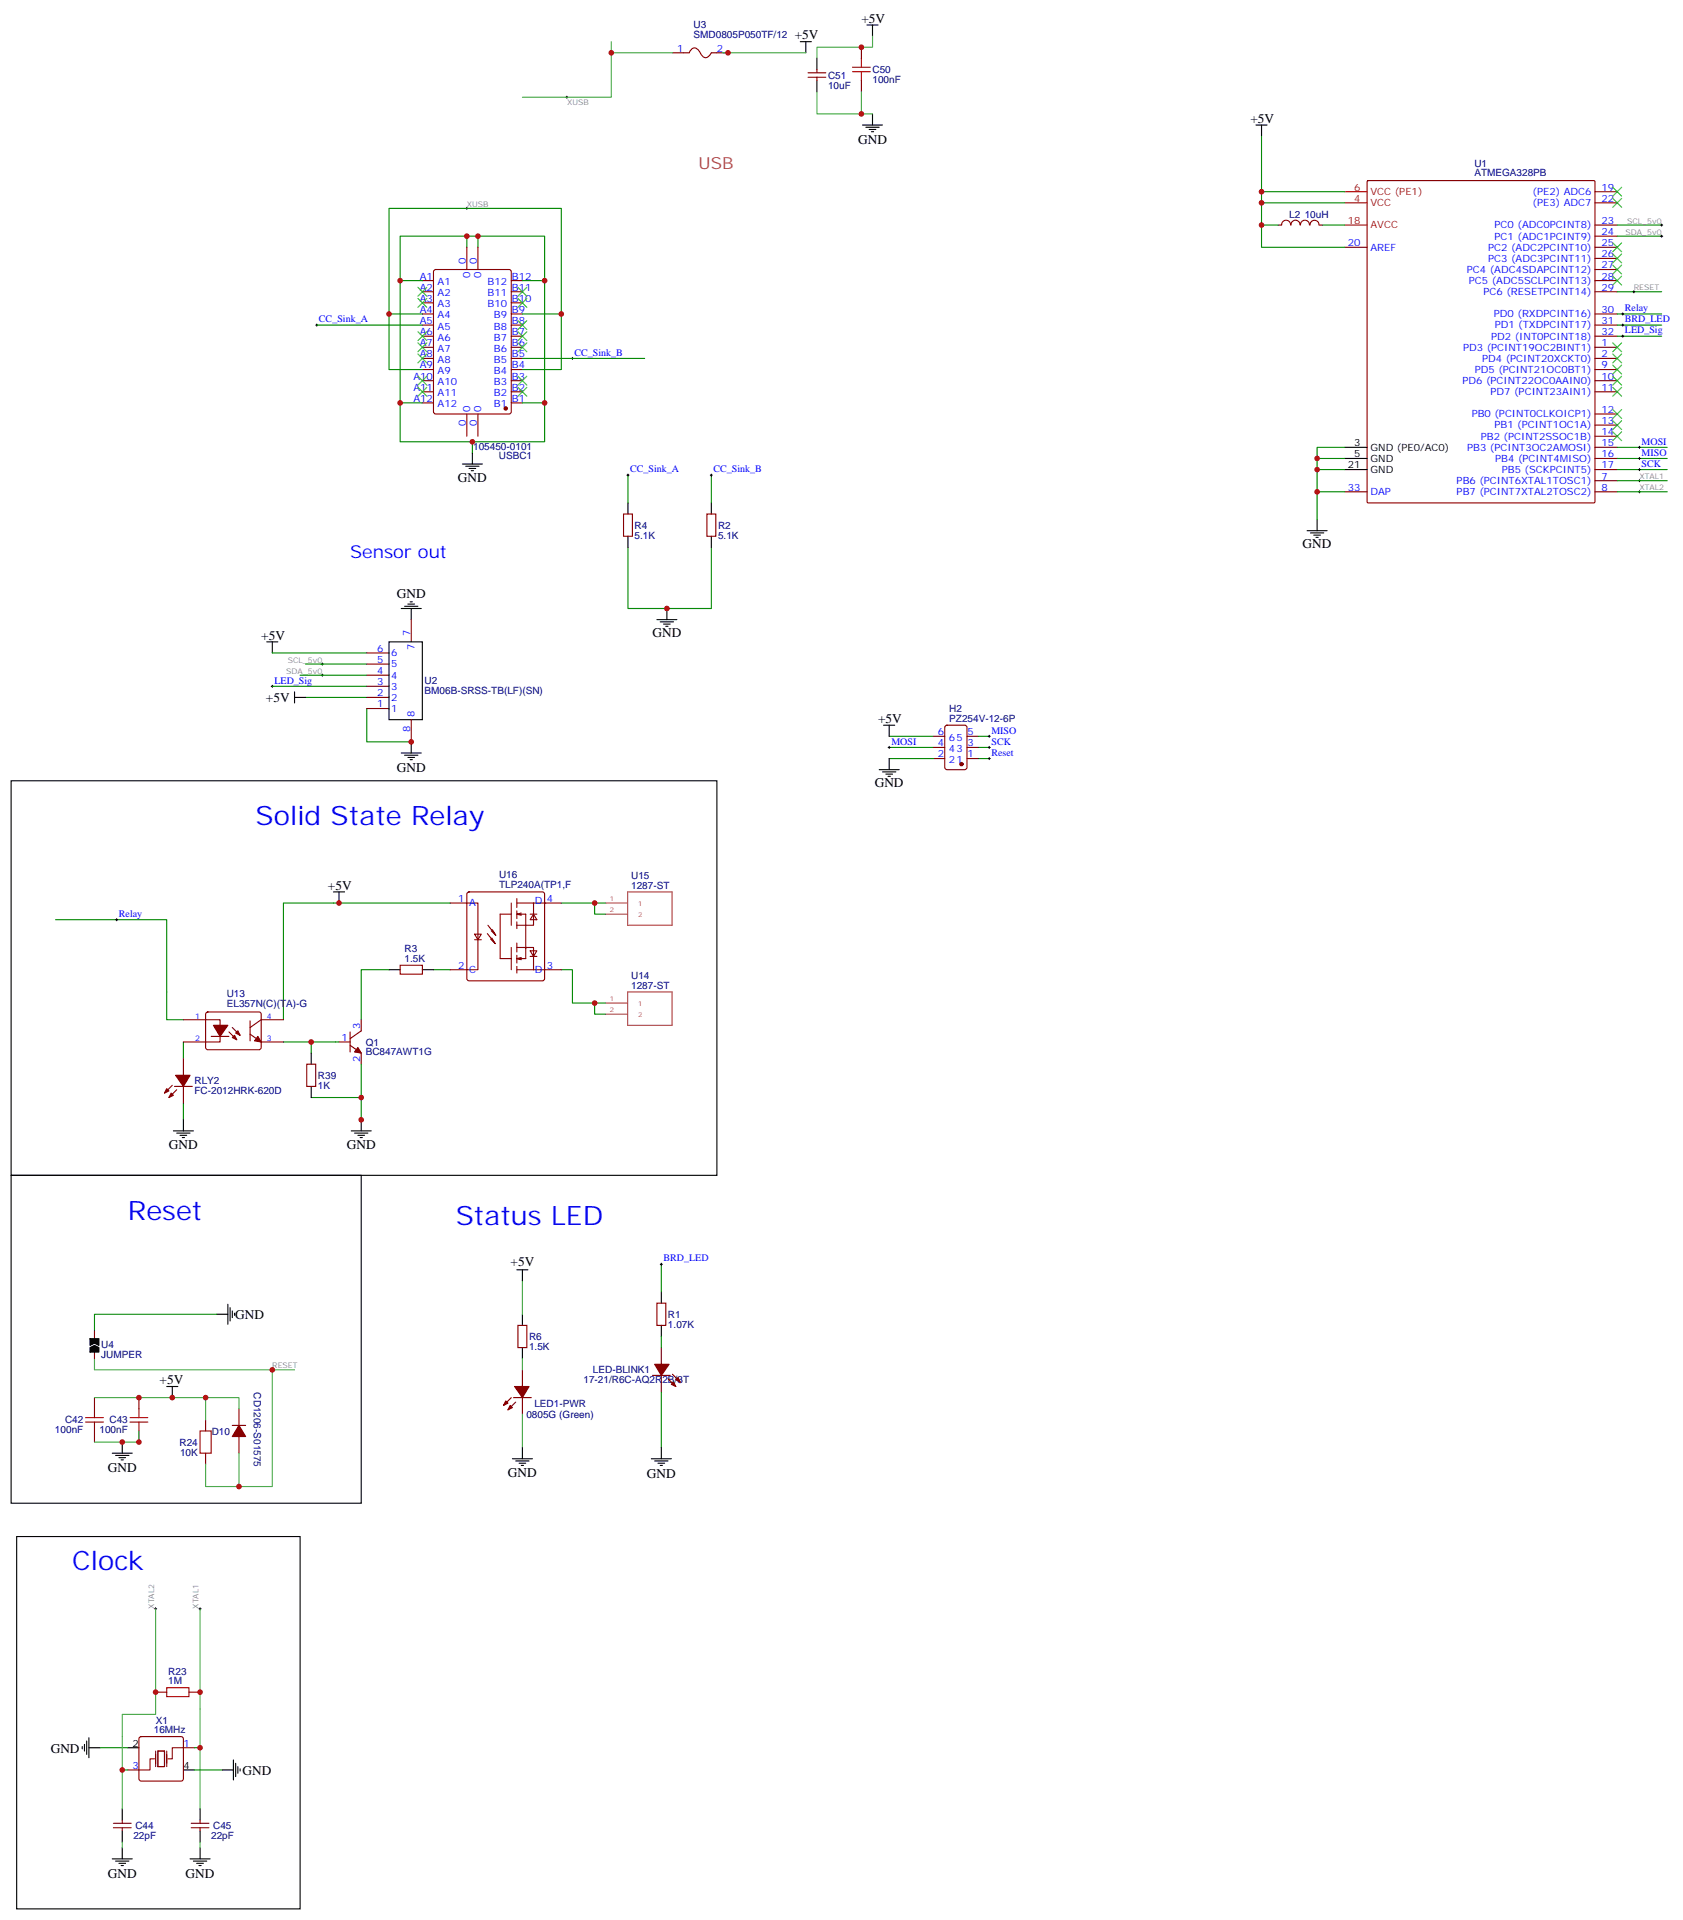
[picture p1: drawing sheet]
<svg xmlns="http://www.w3.org/2000/svg" width="534mm" height="609mm" viewBox="0 0 534 609" stroke-linecap="round" stroke-linejoin="round" font-family="sans-serif">
<g fill="none" stroke="#008700" stroke-width=".35">
<path d="M400.4 43.2v17.7h26.5M148.2 75v3.5M151.7 75v3.5M400.4 60.9v3.5h26.5M400.4 64.4v14.1h26.5M400.4 71.4h5.3M419.8 71.4h7.1M513.3 71.4h14.1M513.3 75h14.1M123.5 99.7v17.6h10.6M127 89.1v-14.1h45.9v14.1M134.1 99.7h-10.6v-33.6h54.7v33.6h-12.4"/>
<path d="M134.1 89.1h-7.1v38.8M165.8 89.1h7.1v38.8M178.2 99.7v17.6h-12.4M513.3 92.6h14.1M513.3 99.7h14.1M100.5 103.2h33.6M165.8 113.8h38.8M513.3 103.2h14.1M513.3 106.7h14.1M134.1 127.9h-7.1v12.3h45.9v-12.3h-7.1M149.9 140.2v3.6M199.3 150.8v8.8"/>
<path d="M225.8 150.8v8.8M418 145.5h8.9M418 149h8.9M418 156.1h8.9M426.9 142h-8.9v22.9M513.3 145.5h15.9M513.3 149h15.9M513.3 156.1h15.9M513.3 142h15.9M513.3 152.6h15.9M199.3 173.7v19.4h26.5v-19.4M86.4 207.3h30"/>
<path d="M86.4 217.8h30M95.2 214.3h21.2M97 210.8h19.4M97 221.4h19.4M116.4 224.9v10.6h14.1M282.2 237.2h14.1M282.2 233.7h14.1M310.4 237.2h3.6M310.4 233.7h3.6M282.2 240.8h14.1M310.4 240.8h3.6M17.6 291.9h35.3v31.8h5.3"/>
<path d="M142.9 286.6h-52.9v37.1M178.2 286.6h14.1M188.7 286.6v3.6h3.6M123.5 307.8h-8.8v15.9M137.6 307.8h5.3M178.2 307.8h3.5v10.6h10.6M188.7 318.4v3.5h3.6M58.2 330.7v5.3M90 330.7h17.6M98.8 330.7v3.6M114.7 337.8v18M58.2 350.1v5.3"/>
<path d="M98.8 348.4h15.9M68.8 417.2h-38.8v5.3M209.9 401.3v8.8M209.9 424.2v3.5M209.9 441.9v17.6M31.7 554.7h8.9M61.7 554.7h1.8M38.8 561.8h1.8M61.7 561.8h8.9"/>
</g>
<g fill="none" stroke="#870000" stroke-width=".35">
<path d="M213.4 16.8h5.3l.6-1a1.66 1.66 0 0 1 1.7-.5 1.66 1.66 0 0 1 1.2 1.3 2.13 2.13 0 0 0 2.2 1.6l1.4-1.4h5.3M273.4 15v3.5M256.5 24.5h5.6M256.5 23.1h5.6M259.3 22v1.1M259.3 24.5v1.1M273.4 25.6v3.5M434 57.5l.3-.2h71.6l.3 .2v101.8l-.2 .3h-71.7l-.3-.2zM148.2 78.5v7M151.7 78.5v7M405.7 71.4h1.1M406.8 71.4a1.41 1.41 0 0 1 1.4-1.5 1.41 1.41 0 0 1 1.4 1.5"/>
<path d="M409.8 71.4a1.41 1.41 0 0 1 1.4-1.5 1.41 1.41 0 0 1 1.4 1.5M412.8 71.4a1.41 1.41 0 0 1 1.4-1.5 1.41 1.41 0 0 1 1.4 1.5M415.8 71.4a1.41 1.41 0 0 1 1.4-1.5 1.41 1.41 0 0 1 1.4 1.5M418.7 71.4h1.1M426.9 78.5h7M506.2 78.5h7.1M506.2 71.4h7.1M506.2 75h7.1M506.2 60.9h7.1M506.2 64.4h7.1M134.1 99.7h3.5M134.1 96.1h3.5"/>
<path d="M134.1 92.6h3.5M134.1 89.1h3.5M137.8 85.8l.5-.3h23.3l.6 .5 .1 44.7-.5 .7h-23.5l-.7-.5v-44.6zM162.3 99.7h3.5M162.3 96.1h3.5M162.3 92.6h3.5M162.3 89.1h3.5M506.2 99.7h7.1M506.2 92.6h7.1M506.2 89.1h7.1M506.2 82h7.1M506.2 85.5h7.1"/>
<path d="M134.1 117.3h3.5M134.1 113.8h3.5M134.1 110.2h3.5M134.1 106.7h3.5M134.1 103.2h3.5M162.3 117.3h3.5M162.3 113.8h3.5M162.3 110.2h3.5M162.3 106.7h3.5M162.3 103.2h3.5M506.2 117.3h7.1M506.2 113.8h7.1"/>
<path d="M506.2 110.2h7.1M506.2 106.7h7.1M506.2 103.2h7.1M134.1 127.9h3.5M134.1 124.4h3.5M134.1 120.8h3.5M148.2 131.4v7.1M151.7 131.4v7.1M162.3 127.9h3.5M162.3 124.4h3.5M162.3 120.8h3.5M506.2 124.4h7.1"/>
<path d="M506.2 120.8h7.1M506.2 131.4h7.1M506.2 134.9h7.1M506.2 138.5h7.1M426.9 156.1h7M506.2 152.6h7.1M506.2 156.1h7.1M506.2 142h7.1M506.2 145.5h7.1M506.2 149h7.1M197.9 163.2h2.8v7h-2.8zM224.4 163.2h2.8v7h-2.8z"/>
<path d="M130.5 196.7v7M116.4 217.8h7.1M116.4 214.3h7.1M116.4 210.8h7.1M116.4 207.3h7.1M116.4 224.9h7.1M116.4 221.4h7.1M130.5 228.4v7.1M296.3 233.7h3.6M296.3 237.2h3.6M300.1 230.4l.5-.2h5.6l.7 .4v13l-.4 .6-5.9 .1-.7-.5v-12.9zM306.9 233.7h3.5"/>
<path d="M306.9 237.2h3.5M296.3 240.8h3.6M306.9 240.8h3.5M142.9 286.6h8.8v21.2h-8.8M148.4 283.3l.5-.2h23.3l.5 .2 .2 .5v26.8l-.3 .5-.4 .2h-23.3l-.5-.2-.2-.5v-26.8zM150.6 296.5h2.2l-1.1 1.8zM150.6 298.3h2.2M154.7 296.3l2.5 3.2-1.1-1.8M154.9 293.7l2.4 3.2-1-1.8M155.8 298.1l1.4 1.4M155.9 295.5l1.4 1.4M162.3 286.6v7.1"/>
<path d="M162.3 290.2h-3.6v14.1h3.6M164 285.2v2.8M164 289.1v2.5M164 292.6v2.1M164 299.3v2.9M164 286.6h5.3M165.5 290.5l-1.5-.3h2.9v14.1h-2.9l1.5 .3M165.5 289.8l-1.5 .4M168.3 290.2h2.1M169.3 290.2l1.1 1.7h-2.1zM169.3 286.6v7.1h-5.3M169.3 286.6h3.9"/>
<path d="M172.9 286.6h5.3M127 306.4h7.1v2.8h-7.1zM162.3 300.7v7.1M164 300.7h5.3v7.1M164 303.2v2.5M164 306.7v2.2M164 307.8h5.3M165.5 303.9l-1.5 .4M168.3 301.8h2.1l-1.1 1.8zM168.3 303.6h2.1M169.3 307.8h8.9M58.2 323.7h11.6v7h-11.6"/>
<path d="M58.2 336v5.3M65.5 321.4l.5-.2 16.5 .1 .4 .6-.1 10.9-.6 .4-16.5-.1-.4-.6v-10.6zM67 329h5.7M72.7 327.6l2.4 2.4M73.7 326.1l2.5 2.5M79.4 328.3l3.5 2.4h7.1M79.4 324v6.4M90 323.7h-7.1l-3.5 2.4M97.4 337.8h2.8v7h-2.8zM107.6 330.7h3.5M111.1 331.8l3.6 2.5v3.5M111.1 327.6v6.3"/>
<path d="M114.7 323.7v3.5l-3.6 2.5M54.7 344.5l-2.5 2.5M55.4 344.8h5.6M56.1 345.9l-2.5 2.5M58.2 344.8v5.3M208.5 413.6h2.8v7.1h-2.8zM30 422.5v3.5M30 427.7v3.6M164.4 420.7h2.8v7h-2.8zM165.8 434.8v5.3M207.1 436.6h5.6M209.9 427.7v5.3"/>
<path d="M209.9 436.6v5.3M212 437.6l2.5 2.5M213.4 436.2l2.5 2.5M30 443.6v3.5M30 454.2v3.5M44.1 443.6v3.5M44.1 454.2v3.5M65.3 450.7v3.5M73.7 452.4h4.3M75.8 447.1v5.3M75.8 456v5.3M162.3 443.6l-2.5 2.5"/>
<path d="M163 443.6h5.6M163.7 445l-2.5 2.5M165.8 443.6v5.3M65.3 461.3v3.5M49.4 537.1h3.5M60 537.1h3.5M44.3 551.4l.5-.2h12.7l.5 .2 .2 .5v12.7l-.2 .5-.5 .2h-12.7l-.5-.2-.2-.5v-12.7zM58.2 554.7h3.5M36 578.7h5.6M38.8 577.7v1M40.6 561.8h3.5M60.7 578.7h5.6"/>
<path d="M63.5 577.7v1M36 580.1h5.6M38.8 580.1v1.1M60.7 580.1h5.6M63.5 580.1v1.1"/>
</g>
<g fill="#870000" stroke="#870000" stroke-width=".35">
<path d="M113.6 332.5l1.1 1.8-2.2-.4z"/>
<path d="M207.8 433h4.6l-2.5 3.6z"/>
<path d="M214.5 438l.7-.7 .7 1.4z"/>
<path d="M213.1 439.4l.7-.7 .7 1.4z"/>
<path d="M75.8 452.4l2.2 3.6h-4.3z"/>
<path d="M161.9 446.1l.7 .7-1.4 .7z"/>
<path d="M160.5 444.7l.7 .7-1.4 .7z"/>
<path d="M163.3 440.1h4.6l-2.1 3.5z"/>
<path d="M81.8 329l1.1 1.7-2.1-.3z"/>
<path d="M73.7 329.3l.7-.7 .7 1.4z"/>
<path d="M74.8 327.9l.7-.7 .7 1.4z"/>
<path d="M67.7 325.4h4.6l-2.5 3.6z"/>
<path d="M54.3 347l.7 .7-1.4 .7z"/>
<path d="M52.9 345.5l.7 .8-1.4 .7z"/>
<path d="M55.7 341.3h4.6l-2.1 3.5z"/>
<circle cx="305.2" cy="242.5" r=".53"/>
<circle cx="160.5" cy="129.6" r=".53"/>
</g>
<g fill="none" stroke="#000" stroke-width=".32">
<path d="M179.6 30.9h.7M179.9 30.5v.7M147.8 66.1h.7M148.2 65.8v.7M527 71.4h.8M527 75h.8M527.4 71.1v.7M527.4 74.6v.7M514.7 99.7h.7M515.1 99.3v.7M518.2 92.6h.7M518.6 92.3v.7"/>
<path d="M100.2 103.2h.7M100.5 102.8v.7M181.3 113.8h.7M181.7 113.4v.7M514.7 103.2h.7M514.7 106.7h.7M515.1 102.8v.7M515.1 106.4v.7M199 150.8h.7M199.3 150.5v.7M225.4 150.8h.7M225.8 150.5v.7"/>
<path d="M520 142h.7M520 145.5h.7M520 149h.7M520 152.6h.7M520 156.1h.7M520.3 141.6v.7M520.3 145.2v.7M520.3 148.7v.7M520.3 152.2v.7M520.3 155.8v.7M86.1 217.8h.7M86.4 217.5v.7"/>
<path d="M102 214.3h.7M102 210.8h.7M102.3 210.4v.7M102.3 214v.7M281.9 237.2h.7M282.2 236.9v.7M313.6 237.2h.7M313.6 233.7h.7M314 233.4v.7M314 236.9v.7M313.6 240.8h.7M314 240.4v.7"/>
<path d="M36.7 291.9h.7M37 291.6v.7M209.5 401.3h.8M209.9 400.9v.7M86.1 434.8h.7M86.4 434.4v.8M49 510.6h.7M49.4 510.3v.7M63.1 510.6h.8M63.5 510.3v.7"/>
</g>
<g fill="none" stroke="#000" stroke-width=".35">
<path d="M254 13.2h3.5M255.8 13.2v3.6M259.3 18.5v3.5M275.2 7.9h3.5M276.9 7.9v3.6M259.3 25.6v3.5M273.8 39.7h6.3M276.9 36.2v3.5M398.6 39.7h3.6M400.4 39.7v3.5M274.8 40.4h4.2M275.9 41.1h2.1"/>
<path d="M276.6 41.8h.7M146.8 147.3h6.3M147.8 148h4.2M148.9 148.7h2.1M149.6 149.4h.7M149.9 143.8v3.5M199.3 159.6v3.6M225.8 159.6v3.6M426.9 145.5h7M426.9 149h7M426.9 142h7M199.3 170.2v3.5"/>
<path d="M225.8 170.2v3.5M414.9 168.5h6.3M415.9 169.2h4.3M417 169.9h2.1M417.7 170.6h.7M418 164.9v3.6M127.4 193.1h6.3M128.4 192.4h4.2M129.5 191.7h2.1M130.2 191h.7M130.5 193.1v3.6M208.5 196.7h6.3"/>
<path d="M209.5 197.4h4.3M210.6 198.1h2.1M211.3 198.8h.7M211.7 193.1v3.6M84.7 203.7h3.5M86.4 203.7v3.6M93.5 219.6v3.5M123.5 203.7h10.6v24.7h-10.6zM93.5 221.4h3.5M127.4 239h6.3M128.4 239.7h4.2M130.5 235.5v3.5"/>
<path d="M280.5 230.2h3.5M282.2 230.2v3.5M3.5 247.8h224v125.3h-224zM129.5 240.4h2.1M130.2 241.1h.7M279 244.3h6.4M280.1 245h4.2M281.2 245.7h2.1M281.9 246.4h.7M282.2 240.8v3.5M105.8 283.1h3.6M107.6 283.1v3.5"/>
<path d="M123.5 307.8h3.5M134.1 307.8h3.5M98.8 334.3v3.5M55 359h6.4M56.1 359.7h4.2M58.2 355.4v3.6M98.8 344.8v3.6M111.5 359h6.3M112.5 359.7h4.3M114.7 355.4v3.6M3.5 373.1h111.2v104h-111.2zM57.1 360.4h2.2"/>
<path d="M57.9 361.1h.7M113.6 360.4h2.1M114.3 361.1h.7M68.8 417.2h3.5M72.3 414v6.3M73 415v4.3M73.7 416.1v2.1M74.4 416.8v.7M164 403h3.6M165.8 403v3.6M165.8 417.2v3.5M209.9 410.1v3.5"/>
<path d="M165.8 427.7v3.6M209.9 420.7v3.5M38.8 457.7v3.6M52.9 440.1h3.5M54.7 440.1v3.5M165.8 459.5v3.5M209.9 459.5v3.5M35.6 461.3h6.4M36.7 462h4.2M37.7 462.7h2.2M38.5 463.4h.7M162.6 463h6.4"/>
<path d="M163.7 463.7h4.2M164.7 464.4h2.2M165.5 465.1h.7M206.7 463h6.4M207.8 463.7h4.2M208.8 464.4h2.2M209.5 465.1h.8M5.3 487.7h89.9v118.2h-89.9zM26.1 554.4v.7M26.8 553.7v2.1M27.5 552.6v4.3M28.2 554.7h3.5"/>
<path d="M28.2 551.6v6.3M40.6 554.7h3.5M74.1 558.6v6.4M74.8 559.7v4.2M38.8 574.1v3.6M58.2 561.8h3.5M63.5 574.1v3.6M70.6 561.8h3.5M75.5 560.7v2.2M76.2 561.4v.8M35.6 590h6.4M36.7 590.7h4.2"/>
<path d="M37.7 591.4h2.2M38.5 592.1h.7M38.8 581.2v3.5M38.8 586.5v3.5M60.3 590h6.4M61.4 590.7h4.2M62.4 591.4h2.2M63.1 592.1h.8M63.5 581.2v3.5M63.5 586.5v3.5"/>
</g>
<g fill="none" stroke="#3c3" stroke-width=".35">
<path d="M511.9 59.4l2.8 2.9M514.7 59.4l-2.8 2.9M511.9 77.1l2.8 2.8M511.9 63l2.8 2.8M514.7 77.1l-2.8 2.8M514.7 63l-2.8 2.8M132.6 91.2l2.9 2.8M132.6 94.7l2.9 2.8M135.5 91.2l-2.9 2.8M135.5 94.7l-2.9 2.8M164.4 91.2l2.8 2.8M164.4 94.7l2.8 2.8"/>
<path d="M167.2 91.2l-2.8 2.8M167.2 94.7l-2.8 2.8M511.9 80.6l2.8 2.8M511.9 84.1l2.8 2.9M511.9 87.7l2.8 2.8M514.7 80.6l-2.8 2.8M514.7 84.1l-2.8 2.9M514.7 87.7l-2.8 2.8M132.6 112.4l2.9 2.8M132.6 119.4l2.9 2.8M132.6 108.8l2.9 2.9M132.6 105.3l2.9 2.8"/>
<path d="M135.5 112.4l-2.9 2.8M135.5 119.4l-2.9 2.8M135.5 108.8l-2.9 2.9M135.5 105.3l-2.9 2.8M164.4 119.4l2.8 2.8M164.4 101.8l2.8 2.8M164.4 105.3l2.8 2.8M164.4 108.8l2.8 2.9M167.2 119.4l-2.8 2.8M167.2 101.8l-2.8 2.8M167.2 105.3l-2.8 2.8M167.2 108.8l-2.8 2.9"/>
<path d="M511.9 108.8l2.8 2.9M511.9 112.4l2.8 2.8M511.9 115.9l2.8 2.8M511.9 119.4l2.8 2.8M514.7 108.8l-2.8 2.9M514.7 112.4l-2.8 2.8M514.7 115.9l-2.8 2.8M514.7 119.4l-2.8 2.8M132.6 122.9l2.9 2.9M135.5 122.9l-2.9 2.9M164.4 122.9l2.8 2.9M167.2 122.9l-2.8 2.9"/>
<path d="M511.9 122.9l2.8 2.9M511.9 130l2.8 2.8M511.9 133.5l2.8 2.8M511.9 137.1l2.8 2.8M514.7 122.9l-2.8 2.9M514.7 130l-2.8 2.8M514.7 133.5l-2.8 2.8M514.7 137.1l-2.8 2.8"/>
</g>
<g fill="none" stroke="#a10000" stroke-width=".35">
<path d="M273.4 18.5v2.8M270.6 22.8h5.6M270.6 21.3h5.6M273.4 22.8v2.8M27.2 451.4h5.6M27.2 450h5.6M30 447.1v2.9M30 451.4v2.8M41.3 451.4h5.6M41.3 450h5.6M44.1 447.1v2.9M44.1 451.4v2.8"/>
<path d="M63.5 454.2h3.5v7.1h-3.5zM52.9 535.7h7.1v2.8h-7.1z"/>
</g>
<g fill="none" stroke="#4aa64a" stroke-width=".35">
<path d="M194 13.2v3.6M213.4 16.8h-19.4v14.1h-28.2M229.3 16.8h26.5M276.9 11.5v3.5h-17.6v3.5M259.3 29.1v7.1h17.6M273.4 29.1v7.1M165.8 406.6v10.6M30 431.3v3.5h63.5M86.4 434.8v37h-10.6v-10.5M165.8 431.3v3.5M30 443.6h35.3v7.1M44.1 454.2v3.5h-14.1"/>
<path d="M65.3 443.6h10.5v3.5M165.8 448.9v10.6M65.3 464.8v7h10.5M49.4 510.6v33.6h-10.6v29.9M63.5 510.6v63.5M38.8 584.7v1.8M63.5 584.7v1.8"/>
</g>
<path d="M192.3 286.6h6.9M192.3 290.2h6.9M199.2 283.1h14.1v10.6h-14.1zM192.3 318.4h6.9M199.2 314.9h14.1v10.5h-14.1zM192.3 321.9h6.9" fill="none" stroke="#a64a4a" stroke-width=".35"/>
<path d="M426.9 60.9h7M426.9 71.4h7M426.9 64.4h7" fill="none" stroke="#f00" stroke-width=".35"/>
<path d="M49 558.3h-1.4v3.5h-3.5M49.4 555.8v4.9M50.1 555.8h2.1v4.9h-2.1zM52.9 555.8v4.9M58.2 554.7h-3.5v3.6h-1.4" fill="none" stroke="#870012" stroke-width=".35"/>
<path d="M28.6 427.7l1.4-.7 1.4 .7v1.5h-2.8zM28.6 424.9h2.8v2.1l-1.4-.7-1.4 .7z" fill="#000" stroke="#000" stroke-width=".35"/>
<g fill="#c00">
<circle cx="211.7" cy="193.1" r=".88"/>
<circle cx="151.7" cy="75" r=".88"/>
<circle cx="148.2" cy="75" r=".88"/>
<circle cx="127" cy="89.1" r=".88"/>
<circle cx="172.9" cy="89.1" r=".88"/>
<circle cx="123.5" cy="99.7" r=".88"/>
<circle cx="178.2" cy="99.7" r=".88"/>
<circle cx="127" cy="127.9" r=".88"/>
<circle cx="172.9" cy="127.9" r=".88"/>
<circle cx="149.9" cy="140.2" r=".88"/>
<circle cx="231.1" cy="16.8" r=".88"/>
<circle cx="273.4" cy="15" r=".88"/>
<circle cx="194" cy="16.8" r=".88"/>
<circle cx="273.4" cy="36.2" r=".88"/>
<circle cx="130.5" cy="235.5" r=".88"/>
<circle cx="54.7" cy="443.6" r=".88"/>
<circle cx="38.8" cy="457.7" r=".88"/>
<circle cx="44.1" cy="443.6" r=".88"/>
<circle cx="44.1" cy="457.7" r=".88"/>
<circle cx="65.3" cy="443.6" r=".88"/>
<circle cx="86.4" cy="434.8" r=".88"/>
<circle cx="75.8" cy="471.8" r=".88"/>
<circle cx="114.7" cy="355.4" r=".88"/>
<circle cx="188.7" cy="318.4" r=".88"/>
<circle cx="188.7" cy="286.6" r=".88"/>
<circle cx="114.7" cy="348.4" r=".88"/>
<circle cx="98.8" cy="330.7" r=".88"/>
<circle cx="107.6" cy="286.6" r=".88"/>
<circle cx="418" cy="145.5" r=".88"/>
<circle cx="418" cy="149" r=".88"/>
<circle cx="418" cy="156.1" r=".88"/>
<circle cx="49.4" cy="537.1" r=".88"/>
<circle cx="63.5" cy="537.1" r=".88"/>
<circle cx="63.5" cy="554.7" r=".88"/>
<circle cx="38.8" cy="561.8" r=".88"/>
<circle cx="400.4" cy="60.9" r=".88"/>
<circle cx="400.4" cy="64.4" r=".88"/>
<circle cx="400.4" cy="71.4" r=".88"/>
</g>
<g font-size="8.5" fill="#00f">
<text x="81.1" y="261.9">Solid State Relay</text>
<text x="40.6" y="387.2">Reset</text>
<text x="144.6" y="388.9">Status LED</text>
<text x="22.9" y="498.3">Clock</text>
</g>
<text font-size="5.6" fill="#00f" x="111.1" y="177.3">Sensor out</text>
<text font-size="5.3" fill="#a54b4b" x="221.7" y="53.8">USB</text>
<g font-size="4.2">
<text x="273.4" y="7.2">+5V</text>
<text x="252.2" y="12.5">+5V</text>
<text x="396.9" y="39">+5V</text>
<text x="272.4" y="45.7">GND</text>
<text x="145.3" y="152.9">GND</text>
<text x="413.5" y="174.1">GND</text>
<text x="125.9" y="189.9">GND</text>
<text x="82.9" y="203">+5V</text>
<text x="207.1" y="202.3">GND</text>
<text x="84.4" y="222.8">+5V</text>
<text x="278.7" y="229.5">+5V</text>
<text x="125.9" y="245.1">GND</text>
<text x="277.6" y="249.9">GND</text>
<text x="104.1" y="282.4">+5V</text>
<text x="53.6" y="364.6">GND</text>
<text x="110.1" y="364.6">GND</text>
<text x="162" y="402">+5V</text>
<text x="74.6" y="418.6">GND</text>
<text x="50.7" y="439.4">+5V</text>
<text x="34.2" y="467.3">GND</text>
<text x="161.2" y="468.7">GND</text>
<text x="205.3" y="469.1">GND</text>
<text x="16.1" y="556.3">GND</text>
<text x="77" y="563.4">GND</text>
<text x="34.2" y="596">GND</text>
<text x="58.9" y="596">GND</text>
</g>
<g font-size="3.2" fill="#000080">
<text x="220.1" y="8.9">U3</text>
<text x="220.1" y="12.1">SMD0805P050TF/12</text>
<text x="276.9" y="23.2">C50</text>
<text x="262.8" y="25">C51</text>
<text x="262.8" y="28.1">10uF</text>
<text x="276.9" y="26.3">100nF</text>
<text x="467.9" y="52.9">U1</text>
<text x="467.9" y="56">ATMEGA328PB</text>
<text x="409.2" y="69">L2</text>
<text x="414.1" y="69">10uH</text>
<text x="150.2" y="142.7">105450-0101</text>
<text x="158.3" y="145.8">USBC1</text>
<text x="201.4" y="167.8">R4</text>
<text x="227.9" y="167.8">R2</text>
<text x="201.4" y="171">5.1K</text>
<text x="227.9" y="171">5.1K</text>
<text x="134.8" y="220.4">BM06B-SRSS-TB(LF)(SN)</text>
<text x="134.8" y="217.3">U2</text>
<text x="301.3" y="226">H2</text>
<text x="301.3" y="229.1">PZ254V-12-6P</text>
<text x="158.4" y="281.9">TLP240A(TP1,F</text>
<text x="158.4" y="278.8">U16</text>
<text x="200.3" y="278.9">U15</text>
<text x="200.3" y="282">1287-ST</text>
<text x="128.4" y="305.3">1.5K</text>
<text x="128.4" y="302.2">R3</text>
<text x="200.3" y="310.6">U14</text>
<text x="72" y="316.5">U13</text>
<text x="200.3" y="313.8">1287-ST</text>
<text x="72" y="319.6">EL357N(C)(TA)-G</text>
<text x="116.1" y="335">BC847AWT1G</text>
<text x="116.1" y="331.9">Q1</text>
<text x="61.7" y="347.4">FC-2012HRK-620D</text>
<text x="61.7" y="344.2">RLY2</text>
<text x="100.9" y="345.6">1K</text>
<text x="100.9" y="342.4">R39</text>
<text x="212" y="418.3">R1</text>
<text x="167.9" y="425.4">R6</text>
<text x="212" y="421.5">1.07K</text>
<text x="32.1" y="431.2">JUMPER</text>
<text x="32.1" y="428">U4</text>
<text x="167.9" y="428.5">1.5K</text>
<text x="188.2" y="435.9">LED-BLINK1</text>
<text x="80.5" y="441.9" transform="rotate(90 80.5 441.9)">CD1206-S01575</text>
<text x="185.2" y="439.1">17-21/R6C-AQ2R2B/3T</text>
<text x="169.6" y="446.5">LED1-PWR</text>
<text x="17.5" y="455">100nF</text>
<text x="20.6" y="451.8">C42</text>
<text x="31.6" y="455">100nF</text>
<text x="34.7" y="451.8">C43</text>
<text x="67.2" y="455.3">D10</text>
<text x="167.1" y="450">0805G (Green)</text>
<text x="57" y="458.9">R24</text>
<text x="57.1" y="462">10K</text>
<text x="53.4" y="531.6">R23</text>
<text x="53.4" y="534.6">1M</text>
<text x="48.8" y="550.2">16MHz</text>
<text x="49.4" y="547.1">X1</text>
<text x="43" y="580.7">C44</text>
<text x="67.6" y="580.7">C45</text>
<text x="42.3" y="583.8">22pF</text>
<text x="67" y="583.8">22pF</text>
</g>
<g font-size="3.2" fill="#00f">
<text x="214.9" y="16.4">1</text>
<text x="227.5" y="16.4">2</text>
<text x="486.4" y="61.9">(PE2) ADC6</text>
<text x="486.4" y="65.4">(PE3) ADC7</text>
<text x="508.4" y="60.5">19</text>
<text x="508.4" y="64">22</text>
<text x="508.4" y="71.1">23</text>
<text x="474.4" y="72.5">PC0 (ADC0PCINT8)</text>
<text x="474.4" y="76">PC1 (ADC1PCINT9)</text>
<text x="508.4" y="74.6">24</text>
<text x="147.8" y="83.8" transform="rotate(-90 147.8 83.8)">0</text>
<text x="151.3" y="83.8" transform="rotate(-90 151.3 83.8)">0</text>
<text x="427.8" y="78.1">20</text>
<text x="435" y="79.6">AREF</text>
<text x="472.4" y="79.6">PC2 (ADC2PCINT10)</text>
<text x="472.4" y="83.1">PC3 (ADC3PCINT11)</text>
<text x="508.4" y="78.1">25</text>
<text x="508.4" y="81.7">26</text>
<text x="133.2" y="88.7">A1</text>
<text x="149.2" y="88.3" transform="rotate(-90 149.2 88.3)">0</text>
<text x="152.8" y="88.3" transform="rotate(-90 152.8 88.3)">0</text>
<text x="162.5" y="88.7">B12</text>
<text x="465.6" y="86.6">PC4 (ADC4SDAPCINT12)</text>
<text x="508.4" y="85.2">27</text>
<text x="508.4" y="88.7">28</text>
<text x="133.2" y="92.3">A2</text>
<text x="133.2" y="95.8">A3</text>
<text x="138.9" y="90.5">A1</text>
<text x="138.9" y="94">A2</text>
<text x="154.8" y="94">B11</text>
<text x="154.8" y="90.5">B12</text>
<text x="162.5" y="95.8">B10</text>
<text x="162.5" y="92.3">B11</text>
<text x="466.2" y="90.1">PC5 (ADC5SCLPCINT13)</text>
<text x="470.9" y="93.7">PC6 (RESETPCINT14)</text>
<text x="508.4" y="92.3">29</text>
<text x="133.2" y="99.3">A4</text>
<text x="138.9" y="97.5">A3</text>
<text x="138.9" y="101.1">A4</text>
<text x="154.8" y="97.5">B10</text>
<text x="156.8" y="101.1">B9</text>
<text x="162.5" y="99.3">B9</text>
<text x="474.2" y="100.7">PD0 (RXDPCINT16)</text>
<text x="508.4" y="99.3">30</text>
<text x="515.8" y="98.8">Relay</text>
<text x="101.2" y="102.3">CC_Sink_A</text>
<text x="133.2" y="102.8">A5</text>
<text x="133.2" y="106.4">A6</text>
<text x="138.9" y="104.6">A5</text>
<text x="156.8" y="104.6">B8</text>
<text x="162.5" y="106.4">B7</text>
<text x="162.5" y="102.8">B8</text>
<text x="473.3" y="107.8">PD2 (INT0PCINT18)</text>
<text x="474.4" y="104.2">PD1 (TXDPCINT17)</text>
<text x="508.4" y="102.8">31</text>
<text x="508.4" y="106.4">32</text>
<text x="515.8" y="102.3">BRD_LED</text>
<text x="515.8" y="105.8">LED_Sig</text>
<text x="133.2" y="109.9">A7</text>
<text x="133.2" y="113.4">A8</text>
<text x="138.9" y="108.1">A6</text>
<text x="138.9" y="111.7">A7</text>
<text x="156.8" y="111.7">B6</text>
<text x="156.8" y="108.1">B7</text>
<text x="162.5" y="113.4">B5</text>
<text x="162.5" y="109.9">B6</text>
<text x="182.4" y="112.9">CC_Sink_B</text>
<text x="464.4" y="111.3">PD3 (PCINT19OC2BINT1)</text>
<text x="508.4" y="113.4">2</text>
<text x="508.4" y="109.9">1</text>
<text x="133.2" y="116.9">A9</text>
<text x="138.9" y="115.2">A8</text>
<text x="138.9" y="118.7">A9</text>
<text x="156.8" y="118.7">B4</text>
<text x="156.8" y="115.2">B5</text>
<text x="162.5" y="116.9">B4</text>
<text x="468.1" y="118.4">PD5 (PCINT21OC0BT1)</text>
<text x="470.4" y="114.8">PD4 (PCINT20XCKT0)</text>
<text x="508.4" y="116.9">9</text>
<text x="131.2" y="120.5">A10</text>
<text x="131.2" y="124">A11</text>
<text x="138.9" y="122.2">A10</text>
<text x="138.9" y="125.8">A11</text>
<text x="156.8" y="125.8">B2</text>
<text x="156.8" y="122.2">B3</text>
<text x="162.5" y="124">B2</text>
<text x="162.5" y="120.5">B3</text>
<text x="464.2" y="121.9">PD6 (PCINT22OC0AAIN0)</text>
<text x="473.1" y="125.4">PD7 (PCINT23AIN1)</text>
<text x="508.4" y="120.5">10</text>
<text x="508.4" y="124">11</text>
<text x="131.2" y="127.5">A12</text>
<text x="138.9" y="129.3">A12</text>
<text x="149.2" y="130.7" transform="rotate(-90 149.2 130.7)">0</text>
<text x="152.8" y="130.7" transform="rotate(-90 152.8 130.7)">0</text>
<text x="156.8" y="129.3">B1</text>
<text x="162.5" y="127.5">B1</text>
<text x="508.4" y="131.1">12</text>
<text x="147.8" y="135.2" transform="rotate(-90 147.8 135.2)">0</text>
<text x="151.3" y="135.2" transform="rotate(-90 151.3 135.2)">0</text>
<text x="467.1" y="132.5">PB0 (PCINT0CLKOICP1)</text>
<text x="474.4" y="136">PB1 (PCINT1OC1A)</text>
<text x="508.4" y="134.6">13</text>
<text x="465.7" y="143.1">PB3 (PCINT3OC2AMOSI)</text>
<text x="470" y="139.5">PB2 (PCINT2SSOC1B)</text>
<text x="508.4" y="138.1">14</text>
<text x="508.4" y="141.6">15</text>
<text x="521.1" y="141.1">MOSI</text>
<text x="200" y="149.9">CC_Sink_A</text>
<text x="226.5" y="149.9">CC_Sink_B</text>
<text x="474.6" y="146.6">PB4 (PCINT4MISO)</text>
<text x="508.4" y="145.2">16</text>
<text x="508.4" y="148.7">17</text>
<text x="521.1" y="144.6">MISO</text>
<text x="521.1" y="148.2">SCK</text>
<text x="427.8" y="155.8">33</text>
<text x="462.3" y="153.6">PB6 (PCINT6XTAL1TOSC1)</text>
<text x="476.7" y="150.1">PB5 (SCKPCINT5)</text>
<text x="508.4" y="152.2">7</text>
<text x="508.4" y="155.8">8</text>
<text x="435" y="157.2">DAP</text>
<text x="462.3" y="157.2">PB7 (PCINT7XTAL2TOSC2)</text>
<text x="130.2" y="202" transform="rotate(-90 130.2 202)">7</text>
<text x="119.7" y="206.9">6</text>
<text x="124.2" y="208.3">6</text>
<text x="131.6" y="206.5" transform="rotate(-90 131.6 206.5)">7</text>
<text x="119.7" y="214">4</text>
<text x="119.7" y="210.4">5</text>
<text x="124.2" y="215.4">4</text>
<text x="124.2" y="211.8">5</text>
<text x="87.1" y="217">LED_Sig</text>
<text x="119.7" y="221">2</text>
<text x="119.7" y="217.5">3</text>
<text x="124.2" y="218.9">3</text>
<text x="119.7" y="224.5">1</text>
<text x="124.2" y="226">1</text>
<text x="124.2" y="222.4">2</text>
<text x="131.6" y="227.7" transform="rotate(-90 131.6 227.7)">8</text>
<text x="130.2" y="232.2" transform="rotate(-90 130.2 232.2)">8</text>
<text x="297.7" y="233.4">6</text>
<text x="307.1" y="233.4">5</text>
<text x="314.7" y="232.8">MISO</text>
<text x="282.9" y="236.4">MOSI</text>
<text x="297.7" y="236.9">4</text>
<text x="301.2" y="235.1">65</text>
<text x="301.2" y="238.7">43</text>
<text x="307.1" y="236.9">3</text>
<text x="314.7" y="236.4">SCK</text>
<text x="314.7" y="239.9">Reset</text>
<text x="297.7" y="240.4">2</text>
<text x="301.2" y="242.2">21</text>
<text x="307.1" y="240.4">1</text>
<text x="145.4" y="286.3">1</text>
<text x="148.9" y="287.7">A</text>
<text x="169.7" y="287">D</text>
<text x="173.6" y="286.3">4</text>
<text x="37.7" y="291">Relay</text>
<text x="145.4" y="307.4">2</text>
<text x="148.9" y="308.9">C</text>
<text x="169.7" y="308.9">D</text>
<text x="173.6" y="307.4">3</text>
<text x="114.3" y="326.5" transform="rotate(-90 114.3 326.5)">3</text>
<text x="108.4" y="330.4">1</text>
<text x="114.3" y="337" transform="rotate(-90 114.3 337)">2</text>
<text x="210.6" y="400.4">BRD_LED</text>
<text x="58.2" y="554.4">1</text>
<text x="42.1" y="561.4">3</text>
</g>
<g font-size="3.2" fill="#f00">
<text x="429.8" y="60.5">6</text>
<text x="429.8" y="64">4</text>
<text x="435" y="61.9">VCC (PE1)</text>
<text x="435" y="65.4">VCC</text>
<text x="427.8" y="71.1">18</text>
<text x="435" y="72.5">AVCC</text>
</g>
<g font-size="3.2">
<text x="429.8" y="141.6">3</text>
<text x="435" y="143.1">GND (PE0/AC0)</text>
<text x="427.8" y="148.7">21</text>
<text x="429.8" y="145.2">5</text>
<text x="435" y="146.6">GND</text>
<text x="435" y="150.1">GND</text>
<text x="42.1" y="554.4">2</text>
<text x="58.2" y="561.4">4</text>
</g>
<g font-size="2.5" fill="#838383">
<text x="180.1" y="33.4">XUSB</text>
<text x="148.2" y="65.7">XUSB</text>
<text x="516.5" y="70.9">SCL_5v0</text>
<text x="516" y="74.5">SDA_5v0</text>
<text x="518.6" y="92.1">RESET</text>
<text x="520.3" y="152.1">XTAL1</text>
<text x="520.3" y="155.6">XTAL2</text>
<text x="90.9" y="213.8">SDA_5v0</text>
<text x="91.4" y="210.3">SCL_5v0</text>
<text x="86.4" y="434.3">RESET</text>
<text x="48.9" y="510.6" transform="rotate(-90 48.9 510.6)">XTAL2</text>
<text x="63" y="510.6" transform="rotate(-90 63 510.6)">XTAL1</text>
</g>
<g font-size="2.5" fill="#00f">
<text x="61.9" y="323.3">1</text>
<text x="84.7" y="323.3">4</text>
<text x="61.9" y="330.4">2</text>
<text x="84.7" y="330.4">3</text>
</g>
<g font-size="2.1" fill="#a54b4b">
<text x="193.6" y="285.9">1</text>
<text x="202.6" y="287.7">1</text>
<text x="193.6" y="289.5">2</text>
<text x="202.6" y="291.2">2</text>
<text x="193.6" y="317.7">1</text>
<text x="193.6" y="321.2">2</text>
<text x="202.6" y="319.4">1</text>
<text x="202.6" y="323">2</text>
</g>
</svg>
